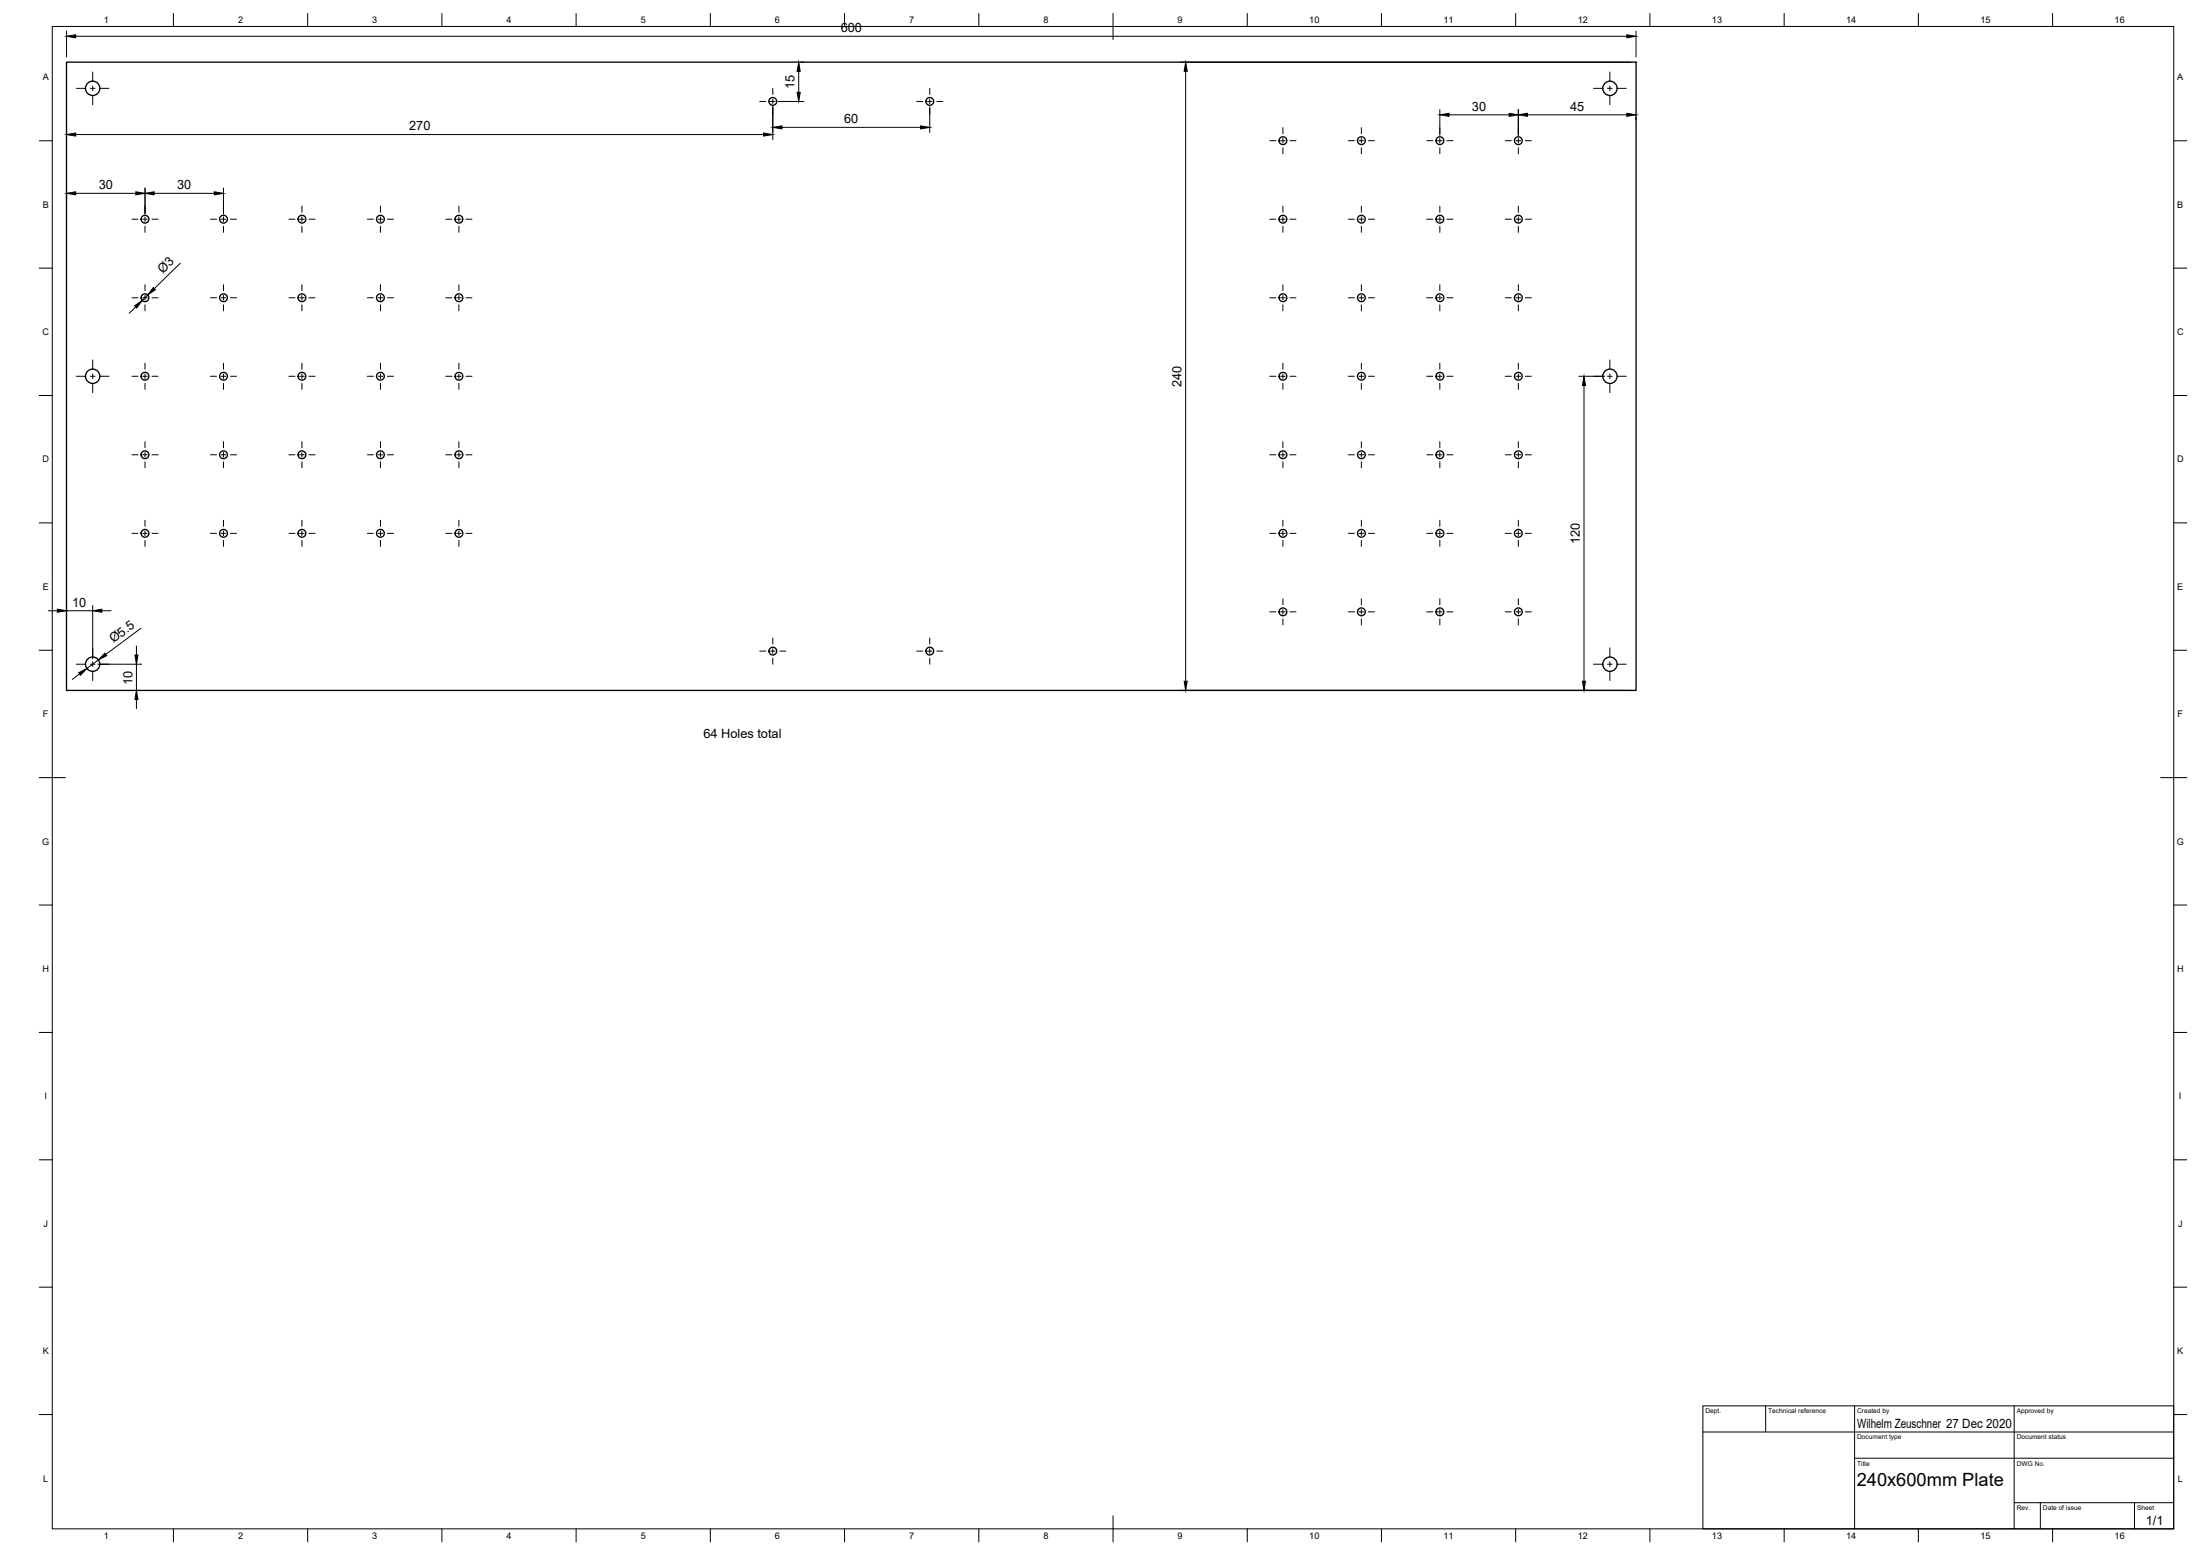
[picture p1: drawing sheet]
<svg xmlns="http://www.w3.org/2000/svg" width="841mm" height="594mm" viewBox="0 0 841 594" stroke-linecap="round" stroke-linejoin="round" font-family="sans-serif">
<!-- layer: Visible -->
<g fill="none" stroke="#000" stroke-width=".51">
<path d="M25.4 23.7h600v240.1h-600z"/>
<circle cx="35.4" cy="33.7" r="2.74"/>
<circle cx="295.4" cy="38.7" r="1.49"/>
<circle cx="355.4" cy="38.7" r="1.49"/>
<circle cx="615.5" cy="33.7" r="2.74"/>
<circle cx="490.4" cy="53.7" r="1.49"/>
<circle cx="520.4" cy="53.7" r="1.49"/>
<circle cx="550.4" cy="53.7" r="1.49"/>
<circle cx="580.4" cy="53.7" r="1.49"/>
<circle cx="55.4" cy="83.7" r="1.49"/>
<circle cx="85.4" cy="83.7" r="1.49"/>
<circle cx="115.4" cy="83.7" r="1.49"/>
<circle cx="145.4" cy="83.7" r="1.49"/>
<circle cx="175.4" cy="83.7" r="1.49"/>
<circle cx="490.4" cy="83.7" r="1.49"/>
<circle cx="520.4" cy="83.7" r="1.49"/>
<circle cx="550.4" cy="83.7" r="1.49"/>
<circle cx="580.4" cy="83.7" r="1.49"/>
<circle cx="55.4" cy="113.8" r="1.49"/>
<circle cx="85.4" cy="113.8" r="1.49"/>
<circle cx="115.4" cy="113.8" r="1.49"/>
<circle cx="145.4" cy="113.8" r="1.49"/>
<circle cx="175.4" cy="113.8" r="1.49"/>
<circle cx="490.4" cy="113.8" r="1.49"/>
<circle cx="520.4" cy="113.8" r="1.49"/>
<circle cx="550.4" cy="113.8" r="1.49"/>
<circle cx="580.4" cy="113.8" r="1.49"/>
<circle cx="35.4" cy="143.7" r="2.74"/>
<circle cx="55.4" cy="143.7" r="1.49"/>
<circle cx="85.4" cy="143.7" r="1.49"/>
<circle cx="115.4" cy="143.7" r="1.49"/>
<circle cx="145.4" cy="143.7" r="1.49"/>
<circle cx="175.4" cy="143.7" r="1.49"/>
<circle cx="490.4" cy="143.7" r="1.49"/>
<circle cx="520.4" cy="143.7" r="1.49"/>
<circle cx="550.4" cy="143.7" r="1.49"/>
<circle cx="580.4" cy="143.7" r="1.49"/>
<circle cx="615.5" cy="143.7" r="2.74"/>
<circle cx="55.4" cy="173.7" r="1.49"/>
<circle cx="85.4" cy="173.7" r="1.49"/>
<circle cx="115.4" cy="173.7" r="1.49"/>
<circle cx="145.4" cy="173.7" r="1.49"/>
<circle cx="175.4" cy="173.7" r="1.49"/>
<circle cx="490.4" cy="173.7" r="1.49"/>
<circle cx="520.4" cy="173.7" r="1.49"/>
<circle cx="550.4" cy="173.7" r="1.49"/>
<circle cx="580.4" cy="173.7" r="1.49"/>
<circle cx="55.4" cy="203.8" r="1.49"/>
<circle cx="85.4" cy="203.8" r="1.49"/>
<circle cx="115.4" cy="203.8" r="1.49"/>
<circle cx="145.4" cy="203.8" r="1.49"/>
<circle cx="175.4" cy="203.8" r="1.49"/>
<circle cx="490.4" cy="203.8" r="1.49"/>
<circle cx="520.4" cy="203.8" r="1.49"/>
<circle cx="550.4" cy="203.8" r="1.49"/>
<circle cx="580.4" cy="203.8" r="1.49"/>
<circle cx="490.4" cy="233.7" r="1.49"/>
<circle cx="520.4" cy="233.7" r="1.49"/>
<circle cx="550.4" cy="233.7" r="1.49"/>
<circle cx="580.4" cy="233.7" r="1.49"/>
<circle cx="35.4" cy="253.7" r="2.74"/>
<circle cx="295.4" cy="248.8" r="1.49"/>
<circle cx="355.4" cy="248.8" r="1.49"/>
<circle cx="615.5" cy="253.7" r="2.74"/>
</g>
<!-- layer: TitleBlock -->
<path d="M651 537.1h180v47h-180zM675 537.1v10M709 537.1v47M770 537.1v47M651 547.1h180M709 557.1h122M770 574.1h61M780 574.1v10M816 574.1v10" fill="none" stroke="#000" stroke-width=".38"/>
<!-- layer: Border -->
<g fill="none" stroke="#000" stroke-width=".38">
<path d="M20 10.1h811v574h-811zM66.3 5.1v5M117.6 5.1v5M168.9 5.1v5M220.2 5.1v5M271.5 5.1v5M322.9 5.1v5M374.2 5.1v5M425.5 5.1v10M476.8 5.1v5M528.1 5.1v5M579.4 5.1v5"/>
<path d="M630.7 5.1v5M682.1 5.1v5M733.4 5.1v5M784.7 5.1v5M15 53.8h5M831 53.8h5M15 102.4h5M831 102.4h5M15 151.1h5M831 151.1h5M15 199.8h5M831 199.8h5"/>
<path d="M15 248.4h5M831 248.4h5M15 297.1h10M826 297.1h10M15 345.8h5M831 345.8h5M15 394.4h5M831 394.4h5M15 443.1h5M831 443.1h5M15 491.8h5M831 491.8h5"/>
<path d="M15 540.4h5M831 540.4h5M425.5 579.1v10M66.3 584.1v5M117.6 584.1v5M168.9 584.1v5M220.2 584.1v5M271.5 584.1v5M322.9 584.1v5M374.2 584.1v5M476.8 584.1v5M528.1 584.1v5"/>
<path d="M579.4 584.1v5M630.7 584.1v5M682.1 584.1v5M733.4 584.1v5M784.7 584.1v5"/>
</g>
<!-- layer: Center Lines -->
<g fill="none" stroke="#000" stroke-width=".38">
<path d="M29.2 33.8h3.5M34.5 33.8h1.8M35.4 27.5v3.6M35.4 32.9v1.8M35.4 36.4v3.6M38.1 33.8h3.6M290.4 38.8h2.4M294.5 38.8h1.8M295.4 33.8v2.3M295.4 37.9v1.8M298.1 38.8h2.3M350.4 38.8h2.3"/>
<path d="M354.5 38.8h1.8M355.4 33.8v2.3M355.4 37.9v1.8M358.1 38.8h2.3M609.2 33.8h3.6M614.5 33.8h1.8M615.4 27.5v3.6M615.4 32.9v1.8M615.4 36.4v3.6M618.1 33.8h3.6M295.4 41.4v2.4M355.4 41.4v2.4"/>
<path d="M485.4 53.8h2.3M489.5 53.8h1.8M490.4 48.8v2.3M490.4 52.9v1.7M490.4 56.4v2.4M493.1 53.8h2.3M515.4 53.8h2.4M519.5 53.8h1.8M520.4 48.8v2.3M520.4 52.9v1.7M520.4 56.4v2.4M523.1 53.8h2.3"/>
<path d="M545.4 53.8h2.4M549.5 53.8h1.8M550.4 48.8v2.3M550.4 52.9v1.7M550.4 56.4v2.4M553.1 53.8h2.3M575.4 53.8h2.3M579.5 53.8h1.8M580.4 48.8v2.3M580.4 52.9v1.7M580.4 56.4v2.4M583.1 53.8h2.3"/>
<path d="M55.4 78.8v2.3M85.4 78.8v2.3M115.4 78.8v2.3M145.4 78.8v2.3M175.4 78.8v2.3M490.4 78.8v2.3M520.4 78.8v2.3M550.4 78.8v2.3M580.4 78.8v2.3M50.4 83.7h2.3M54.5 83.7h1.8M55.4 82.9v1.8"/>
<path d="M55.4 86.4v2.4M58.1 83.7h2.3M80.4 83.7h2.4M84.5 83.7h1.8M85.4 82.9v1.8M85.4 86.4v2.4M88.1 83.7h2.3M110.4 83.7h2.4M114.5 83.7h1.8M115.4 82.9v1.8M115.4 86.4v2.4M118.1 83.7h2.3"/>
<path d="M140.4 83.7h2.3M144.5 83.7h1.8M145.4 82.9v1.8M145.4 86.4v2.4M148.1 83.7h2.3M170.4 83.7h2.4M174.5 83.7h1.8M175.4 82.9v1.8M175.4 86.4v2.4M178.1 83.7h2.3M485.4 83.7h2.3M489.5 83.7h1.8"/>
<path d="M490.4 82.9v1.8M490.4 86.4v2.4M493.1 83.7h2.3M515.4 83.7h2.4M519.5 83.7h1.8M520.4 82.9v1.8M520.4 86.4v2.4M523.1 83.7h2.3M545.4 83.7h2.4M549.5 83.7h1.8M550.4 82.9v1.8M550.4 86.4v2.4"/>
<path d="M553.1 83.7h2.3M575.4 83.7h2.3M579.5 83.7h1.8M580.4 82.9v1.8M580.4 86.4v2.4M583.1 83.7h2.3M50.4 113.8h2.3M54.5 113.8h1.8M55.4 108.8v2.3M55.4 112.9v1.8M55.4 116.4v2.4M58.1 113.8h2.3"/>
<path d="M80.4 113.8h2.4M84.5 113.8h1.8M85.4 108.8v2.3M85.4 112.9v1.8M85.4 116.4v2.4M88.1 113.8h2.3M110.4 113.8h2.4M114.5 113.8h1.8M115.4 108.8v2.3M115.4 112.9v1.8M115.4 116.4v2.4M118.1 113.8h2.3"/>
<path d="M140.4 113.8h2.3M144.5 113.8h1.8M145.4 108.8v2.3M145.4 112.9v1.8M145.4 116.4v2.4M148.1 113.8h2.3M170.4 113.8h2.4M174.5 113.8h1.8M175.4 108.8v2.3M175.4 112.9v1.8M175.4 116.4v2.4M178.1 113.8h2.3"/>
<path d="M485.4 113.8h2.3M489.5 113.8h1.8M490.4 108.8v2.3M490.4 112.9v1.8M490.4 116.4v2.4M493.1 113.8h2.3M515.4 113.8h2.4M519.5 113.8h1.8M520.4 108.8v2.3M520.4 112.9v1.8M520.4 116.4v2.4M523.1 113.8h2.3"/>
<path d="M545.4 113.8h2.4M549.5 113.8h1.8M550.4 108.8v2.3M550.4 112.9v1.8M550.4 116.4v2.4M553.1 113.8h2.3M575.4 113.8h2.3M579.5 113.8h1.8M580.4 108.8v2.3M580.4 112.9v1.8M580.4 116.4v2.4M583.1 113.8h2.3"/>
<path d="M35.4 137.5v3.6M55.4 138.8v2.3M85.4 138.8v2.3M115.4 138.8v2.3M145.4 138.8v2.3M175.4 138.8v2.3M490.4 138.8v2.3M520.4 138.8v2.3M550.4 138.8v2.3M580.4 138.8v2.3M615.4 137.5v3.6M29.2 143.8h3.5"/>
<path d="M34.5 143.8h1.8M35.4 142.9v1.7M35.4 146.4v3.6M38.1 143.8h3.6M50.4 143.8h2.3M54.5 143.8h1.8M55.4 142.9v1.7M55.4 146.4v2.4M58.1 143.8h2.3M80.4 143.8h2.4M84.5 143.8h1.8M85.4 142.9v1.7"/>
<path d="M85.4 146.4v2.4M88.1 143.8h2.3M110.4 143.8h2.4M114.5 143.8h1.8M115.4 142.9v1.7M115.4 146.4v2.4M118.1 143.8h2.3M140.4 143.8h2.3M144.5 143.8h1.8M145.4 142.9v1.7M145.4 146.4v2.4M148.1 143.8h2.3"/>
<path d="M170.4 143.8h2.4M174.5 143.8h1.8M175.4 142.9v1.7M175.4 146.4v2.4M178.1 143.8h2.3M485.4 143.8h2.3M489.5 143.8h1.8M490.4 142.9v1.7M490.4 146.4v2.4M493.1 143.8h2.3M515.4 143.8h2.4M519.5 143.8h1.8"/>
<path d="M520.4 142.9v1.7M520.4 146.4v2.4M523.1 143.8h2.3M545.4 143.8h2.4M549.5 143.8h1.8M550.4 142.9v1.7M550.4 146.4v2.4M553.1 143.8h2.3M575.4 143.8h2.3M579.5 143.8h1.8M580.4 142.9v1.7M580.4 146.4v2.4"/>
<path d="M583.1 143.8h2.3M609.2 143.8h3.6M614.5 143.8h1.8M615.4 142.9v1.7M615.4 146.4v3.6M618.1 143.8h3.6M50.4 173.8h2.3M54.5 173.8h1.8M55.4 168.8v2.3M55.4 172.9v1.7M55.4 176.4v2.3M58.1 173.8h2.3"/>
<path d="M80.4 173.8h2.4M84.5 173.8h1.8M85.4 168.8v2.3M85.4 172.9v1.7M85.4 176.4v2.3M88.1 173.8h2.3M110.4 173.8h2.4M114.5 173.8h1.8M115.4 168.8v2.3M115.4 172.9v1.7M115.4 176.4v2.3M118.1 173.8h2.3"/>
<path d="M140.4 173.8h2.3M144.5 173.8h1.8M145.4 168.8v2.3M145.4 172.9v1.7M145.4 176.4v2.3M148.1 173.8h2.3M170.4 173.8h2.4M174.5 173.8h1.8M175.4 168.8v2.3M175.4 172.9v1.7M175.4 176.4v2.3M178.1 173.8h2.3"/>
<path d="M485.4 173.8h2.3M489.5 173.8h1.8M490.4 168.8v2.3M490.4 172.9v1.7M490.4 176.4v2.3M493.1 173.8h2.3M515.4 173.8h2.4M519.5 173.8h1.8M520.4 168.8v2.3M520.4 172.9v1.7M520.4 176.4v2.3M523.1 173.8h2.3"/>
<path d="M545.4 173.8h2.4M549.5 173.8h1.8M550.4 168.8v2.3M550.4 172.9v1.7M550.4 176.4v2.3M553.1 173.8h2.3M575.4 173.8h2.3M579.5 173.8h1.8M580.4 168.8v2.3M580.4 172.9v1.7M580.4 176.4v2.3M583.1 173.8h2.3"/>
<path d="M55.4 198.7v2.4M85.4 198.7v2.4M115.4 198.7v2.4M145.4 198.7v2.4M175.4 198.7v2.4M490.4 198.7v2.4M520.4 198.7v2.4M550.4 198.7v2.4M580.4 198.7v2.4M50.4 203.8h2.3M54.5 203.8h1.8M55.4 202.9v1.8"/>
<path d="M55.4 206.4v2.4M58.1 203.8h2.3M80.4 203.8h2.4M84.5 203.8h1.8M85.4 202.9v1.8M85.4 206.4v2.4M88.1 203.8h2.3M110.4 203.8h2.4M114.5 203.8h1.8M115.4 202.9v1.8M115.4 206.4v2.4M118.1 203.8h2.3"/>
<path d="M140.4 203.8h2.3M144.5 203.8h1.8M145.4 202.9v1.8M145.4 206.4v2.4M148.1 203.8h2.3M170.4 203.8h2.4M174.5 203.8h1.8M175.4 202.9v1.8M175.4 206.4v2.4M178.1 203.8h2.3M485.4 203.8h2.3M489.5 203.8h1.8"/>
<path d="M490.4 202.9v1.8M490.4 206.4v2.4M493.1 203.8h2.3M515.4 203.8h2.4M519.5 203.8h1.8M520.4 202.9v1.8M520.4 206.4v2.4M523.1 203.8h2.3M545.4 203.8h2.4M549.5 203.8h1.8M550.4 202.9v1.8M550.4 206.4v2.4"/>
<path d="M553.1 203.8h2.3M575.4 203.8h2.3M579.5 203.8h1.8M580.4 202.9v1.8M580.4 206.4v2.4M583.1 203.8h2.3M485.4 233.8h2.3M489.5 233.8h1.8M490.4 228.8v2.3M490.4 232.9v1.7M490.4 236.4v2.4M493.1 233.8h2.3"/>
<path d="M515.4 233.8h2.4M519.5 233.8h1.8M520.4 228.8v2.3M520.4 232.9v1.7M520.4 236.4v2.4M523.1 233.8h2.3M545.4 233.8h2.4M549.5 233.8h1.8M550.4 228.8v2.3M550.4 232.9v1.7M550.4 236.4v2.4M553.1 233.8h2.3"/>
<path d="M575.4 233.8h2.3M579.5 233.8h1.8M580.4 228.8v2.3M580.4 232.9v1.7M580.4 236.4v2.4M583.1 233.8h2.3M29.2 253.8h3.5M34.5 253.8h1.8M35.4 247.5v3.6M35.4 252.8v1.8M35.4 256.4v3.6M38.1 253.8h3.6"/>
<path d="M290.4 248.7h2.4M294.5 248.7h1.8M295.4 243.7v2.4M295.4 247.9v1.8M295.4 251.4v2.4M298.1 248.7h2.3M350.4 248.7h2.3M354.5 248.7h1.8M355.4 243.7v2.4M355.4 247.9v1.8M355.4 251.4v2.4M358.1 248.7h2.3"/>
<path d="M609.2 253.8h3.6M614.5 253.8h1.8M615.4 247.5v3.6M615.4 252.8v1.8M615.4 256.4v3.6M618.1 253.8h3.6"/>
</g>
<!-- layer: Dimensions -->
<g fill="none" stroke="#000" stroke-width=".38">
<path d="M25.4 11.9v9.9M28.9 13.9h593M625.4 11.9v9.9M297.4 38.8h9.9M305.3 27.3v8M306 23.8h1.3M451.3 23.8h172.1M453.3 27.3v233M25.4 52.9v.5M28.9 51.4h263M295.4 40.8v12.6M298.9 48.7h53"/>
<path d="M355.4 40.8v9.9M550.4 41.9v9.9M553.9 43.9h23M580.4 41.9v9.9M583.9 43.9h38M625.4 44.8v1.1M25.4 73.7v2.2M28.9 73.9h23M55.4 71.9v9.9M58.9 73.9h23M85.4 71.9v9.9M51.9 117.3l-2.5 2.4"/>
<path d="M56.5 112.7l-2.1 2.1M68.9 100.6l-9.9 9.7M603.5 143.8h9.9M605.5 147.2v113.1M18.4 233.3h3.5M25.4 231.3v3.3M25.4 233.3h10M35.4 231.3v20.4M38.9 233.3h3.5M30.4 257.5l-2.8 2.1M37.4 253.8h16.8M37.6 252.1l-4.4 3.3"/>
<path d="M52.2 246.8v3.4M52.2 253.8v10M53.8 240l-13.4 10M52.2 267.2v3.6M451.3 263.8h172.1"/>
</g>
<g fill="#000" stroke="#000" stroke-width=".38">
<path d="M25.4 13.9l3.5-.6v1.1zM621.9 13.3l3.5 .6-3.5 .5zM304.7 35.3h1.2l-.6 3.5zM305.3 23.8l.6 3.5h-1.2zM453.3 23.8l.6 3.5h-1.2zM25.4 51.4l3.5-.6v1.2zM291.9 50.8l3.5 .6-3.5 .6zM295.4 48.7l3.5-.6v1.1zM351.9 48.1l3.5 .6-3.5 .5zM550.4 43.9l3.5-.6v1.1zM576.9 43.3l3.5 .6-3.5 .5zM580.4 43.9l3.5-.6v1.1z"/>
<path d="M621.9 43.3l3.5 .6-3.5 .5zM25.4 73.9l3.5-.6v1.1zM51.9 73.3l3.5 .6-3.5 .5zM55.4 73.9l3.5-.6v1.1zM81.9 73.3l3.5 .6-3.5 .5zM51.5 116.8l2.9-2-2.1 2.9zM58.6 109.8l.8 .9-2.9 2zM605.5 143.8l.6 3.4h-1.2zM21.9 232.7l3.5 .6-3.5 .6zM35.4 233.3l3.5-.6v1.2zM30.1 257l3.1-1.6-2.4 2.6zM40.1 249.5l.7 1-3.2 1.6z"/>
<path d="M51.6 250.2h1.1l-.5 3.6zM52.2 263.8l.5 3.4h-1.1zM452.7 260.3h1.2l-.6 3.5zM604.9 260.3h1.2l-.6 3.5z"/>
</g>
<text font-size="7" x="709.8" y="567.6">240x600mm Plate</text>
<g font-size="4.9">
<text x="321.4" y="12.3">600</text>
<text x="303.8" y="34.2" transform="rotate(-90 303.8 34.2)">15</text>
<text x="322.7" y="47.1">60</text>
<text x="562.7" y="42.3">30</text>
<text x="600.3" y="42.3">45</text>
<text x="156.4" y="49.8">270</text>
<text x="37.7" y="72.3">30</text>
<text x="67.7" y="72.3">30</text>
<text x="62.2" y="104.9" transform="rotate(-44 62.2 104.9)">Ø3</text>
<text x="451.7" y="147.8" transform="rotate(-90 451.7 147.8)">240</text>
<text x="604" y="208" transform="rotate(-90 604 208)">120</text>
<text x="27.6" y="231.8">10</text>
<text x="43.3" y="245.8" transform="rotate(-37 43.3 245.8)">Ø5.5</text>
<text x="50.6" y="261.6" transform="rotate(-90 50.6 261.6)">10</text>
<text x="268.9" y="281.8">64 Holes total</text>
<text x="709.9" y="545.6">Wilhelm Zeuschner 27 Dec 2020</text>
<text x="820.3" y="582.8">1/1</text>
</g>
<g font-size="3.5">
<text x="39.7" y="8.9">1</text>
<text x="91" y="8.9">2</text>
<text x="142.3" y="8.8">3</text>
<text x="193.6" y="8.9">4</text>
<text x="244.9" y="8.8">5</text>
<text x="296.2" y="8.8">6</text>
<text x="347.6" y="8.8">7</text>
<text x="398.9" y="8.8">8</text>
<text x="450.2" y="8.8">9</text>
<text x="500.5" y="8.8">10</text>
<text x="551.8" y="8.9">11</text>
<text x="603.1" y="8.9">12</text>
<text x="654.5" y="8.8">13</text>
<text x="705.8" y="8.9">14</text>
<text x="757.1" y="8.8">15</text>
<text x="808.4" y="8.8">16</text>
<text x="16.3" y="30.7">A</text>
<text x="832.3" y="30.7">A</text>
<text x="16.3" y="79.3">B</text>
<text x="832.3" y="79.3">B</text>
<text x="16.2" y="128">C</text>
<text x="832.2" y="128">C</text>
<text x="16.2" y="176.7">D</text>
<text x="832.2" y="176.7">D</text>
<text x="16.3" y="225.4">E</text>
<text x="832.3" y="225.4">E</text>
<text x="16.4" y="274">F</text>
<text x="832.4" y="274">F</text>
<text x="16.1" y="322.7">G</text>
<text x="832.1" y="322.7">G</text>
<text x="16.2" y="371.3">H</text>
<text x="832.2" y="371.3">H</text>
<text x="17" y="420">I</text>
<text x="833" y="420">I</text>
<text x="16.6" y="468.7">J</text>
<text x="832.6" y="468.7">J</text>
<text x="16.3" y="517.3">K</text>
<text x="832.3" y="517.3">K</text>
<text x="16.5" y="566">L</text>
<text x="832.5" y="566">L</text>
<text x="39.7" y="587.8">1</text>
<text x="91" y="587.8">2</text>
<text x="142.3" y="587.8">3</text>
<text x="193.6" y="587.8">4</text>
<text x="244.9" y="587.8">5</text>
<text x="296.2" y="587.8">6</text>
<text x="347.6" y="587.8">7</text>
<text x="398.9" y="587.8">8</text>
<text x="450.2" y="587.8">9</text>
<text x="500.5" y="587.8">10</text>
<text x="551.8" y="587.8">11</text>
<text x="603.1" y="587.8">12</text>
<text x="654.5" y="587.8">13</text>
<text x="705.8" y="587.8">14</text>
<text x="757.1" y="587.8">15</text>
<text x="808.4" y="587.8">16</text>
</g>
<g font-size="2.5">
<text x="652" y="539.9">Dept.</text>
<text x="676" y="539.9">Technical reference</text>
<text x="710" y="539.9">Created by</text>
<text x="771" y="539.9">Approved by</text>
<text x="710" y="549.9">Document type</text>
<text x="771" y="549.9">Document status</text>
<text x="710" y="559.9">Title</text>
<text x="771" y="559.9">DWG No.</text>
<text x="771" y="576.9">Rev.</text>
<text x="781" y="576.9">Date of issue</text>
<text x="817" y="576.9">Sheet</text>
</g>
</svg>
